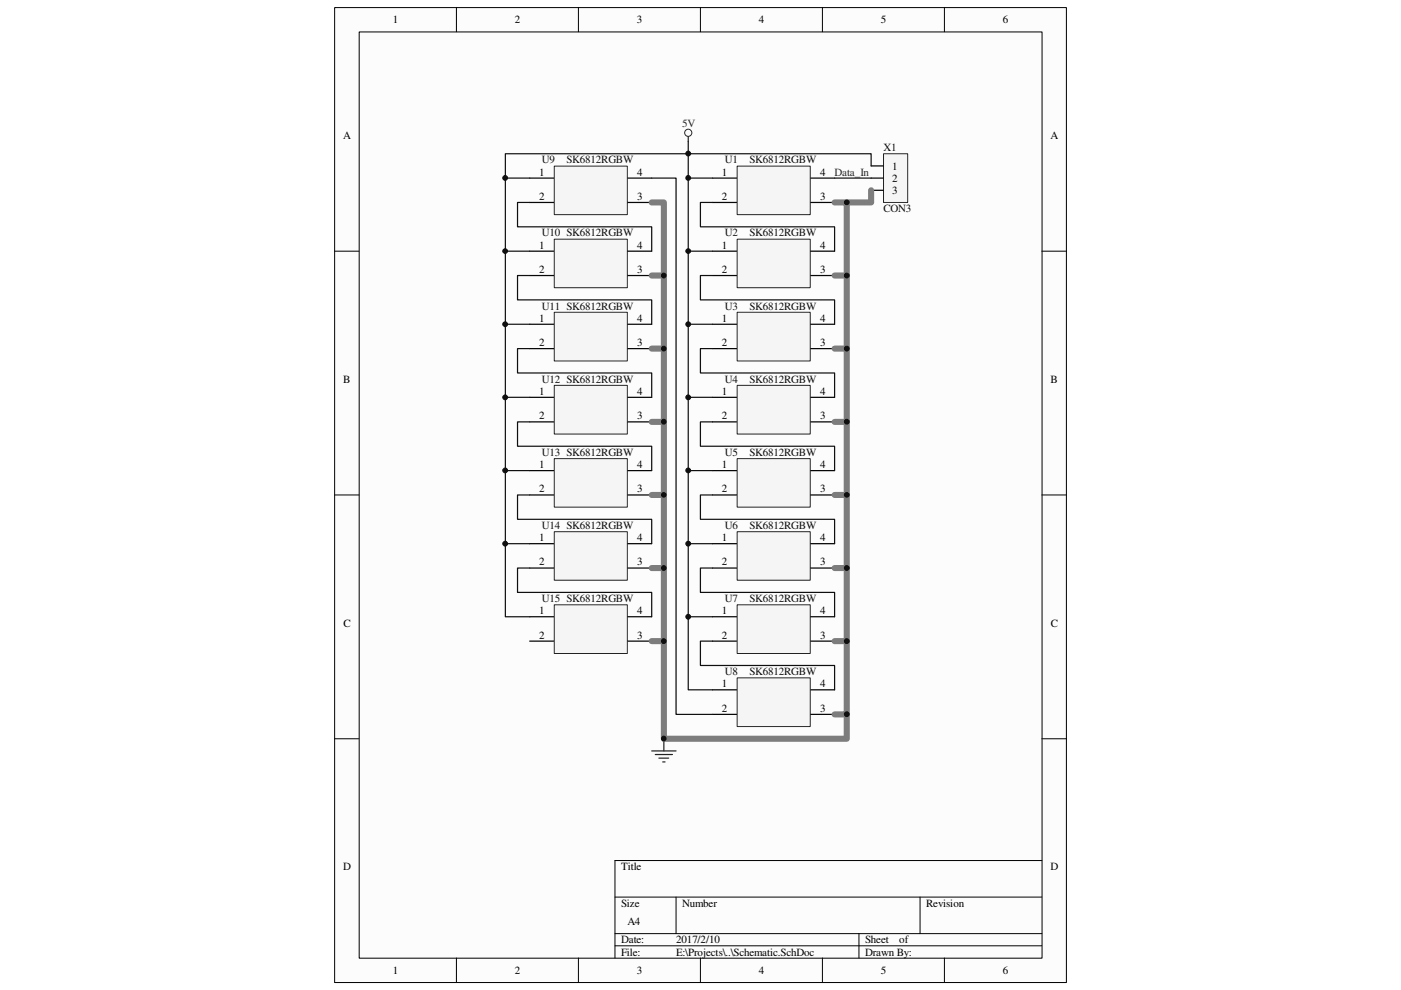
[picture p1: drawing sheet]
<svg xmlns="http://www.w3.org/2000/svg" width="297mm" height="210mm" viewBox="0 0 297 210" stroke-linecap="round" stroke-linejoin="round" font-family="sans-serif">
<path d="M71 1.7h155.1v206.6h-155.1z" fill="#fcfcfc"/>
<path d="M70.9 1.6h155.2v206.7h-155.2z" fill="none" stroke="#000" stroke-width=".21"/>
<path d="M76.2 6.8h144.7v196.4h-144.7z" fill="#fcfcfc"/>
<g fill="none" stroke="#000" stroke-width=".21">
<path d="M76.2 6.8h144.7v196.4h-144.7zM96.8 1.6v5.1M122.6 1.6v5.1M148.5 1.6v5.1M174.4 1.6v5.1M200.2 1.6v5.1M70.9 53.3h5.2M220.9 53.3h5.2M70.9 104.9h5.2M220.9 104.9h5.2M70.9 156.6h5.2M220.9 156.6h5.2"/>
<path d="M130.4 190.2h90.5M130.4 198h90.5M143.3 190.2v7.8M182.1 198v5.1M195.1 190.2v7.8M220.9 182.5h-90.5v20.6M96.8 203.1v5.2M122.6 203.1v5.2M130.4 200.5h90.5M148.5 203.1v5.2M174.4 203.1v5.2M200.2 203.1v5.2"/>
</g>
<path d="M112.3 37.8h5.2M133 37.8h5.2M112.3 42.9h5.2M133 42.9h5.2" fill="none" stroke="#000" stroke-width=".26"/>
<path d="M117.6 35.3h15.4v10.2h-15.4z" fill="#f5f5f5"/>
<path d="M117.5 35.2h15.5v10.3h-15.5z" fill="none" stroke="#262626" stroke-width=".21"/>
<path d="M112.3 42.9h-2.6v5.2h28.5v5.2" fill="none" stroke="#0e0e0e" stroke-width=".26"/>
<path d="M112.3 53.3h5.2M112.3 58.4h5.2M133 53.3h5.2M133 58.4h5.2" fill="none" stroke="#000" stroke-width=".26"/>
<path d="M117.6 50.8h15.4v10.2h-15.4z" fill="#f5f5f5"/>
<path d="M117.5 50.7h15.5v10.3h-15.5z" fill="none" stroke="#262626" stroke-width=".21"/>
<path d="M112.3 68.7h5.2M112.3 73.9h5.2M133 68.7h5.2M133 73.9h5.2" fill="none" stroke="#000" stroke-width=".26"/>
<path d="M117.6 66.3h15.4v10.2h-15.4z" fill="#f5f5f5"/>
<path d="M117.5 66.2h15.5v10.3h-15.5z" fill="none" stroke="#262626" stroke-width=".21"/>
<path d="M112.3 84.2h5.2M112.3 89.5h5.2M133 84.2h5.2M133 89.5h5.2" fill="none" stroke="#000" stroke-width=".26"/>
<path d="M117.6 81.7h15.4v10.3h-15.4z" fill="#f5f5f5"/>
<path d="M117.5 81.7h15.5v10.3h-15.5z" fill="none" stroke="#262626" stroke-width=".21"/>
<path d="M112.3 99.8h5.2M133 99.8h5.2M112.3 104.9h5.2M133 104.9h5.2" fill="none" stroke="#000" stroke-width=".26"/>
<path d="M117.6 97.3h15.4v10.2h-15.4z" fill="#f5f5f5"/>
<path d="M117.5 97.2h15.5v10.3h-15.5z" fill="none" stroke="#262626" stroke-width=".21"/>
<path d="M112.3 115.3h5.2M133 115.3h5.2M112.3 120.4h5.2M133 120.4h5.2" fill="none" stroke="#000" stroke-width=".26"/>
<path d="M117.6 112.8h15.4v10.2h-15.4z" fill="#f5f5f5"/>
<path d="M117.5 112.7h15.5v10.3h-15.5z" fill="none" stroke="#262626" stroke-width=".21"/>
<path d="M112.3 58.4h-2.6v5.2h28.5v5.1M112.3 73.9h-2.6v5.2h28.5v5.1M112.3 89.5h-2.6v5.1h28.5v5.2M112.3 104.9h-2.6v5.2h28.5v5.2" fill="none" stroke="#0e0e0e" stroke-width=".26"/>
<path d="M112.3 130.8h5.2M112.3 135.9h5.2M133 130.8h5.2M133 135.9h5.2" fill="none" stroke="#000" stroke-width=".26"/>
<path d="M117.6 128.3h15.4v10.3h-15.4z" fill="#f5f5f5"/>
<path d="M117.5 128.2h15.5v10.4h-15.5z" fill="none" stroke="#262626" stroke-width=".21"/>
<g fill="none" stroke="#0e0e0e" stroke-width=".26">
<path d="M112.3 37.8h-5.2v15.5M112.3 53.3h-5.2v15.4M138.2 58.4h2.6M112.3 68.7h-5.2v15.5M138.2 73.9h2.6M112.3 84.2h-5.2v15.6M112.3 99.8h-5.2v15.5M138.2 89.5h2.6M112.3 115.3h-5.2v15.5h5.2M138.2 104.9h2.6M112.3 120.4h-2.6v5.2h28.5v5.2M138.2 120.4h2.6"/>
<path d="M138.2 135.9h2.6"/>
</g>
<path d="M138.2 58.4h2.6M138.2 73.9h2.6M138.2 89.5h2.6M138.2 104.9h2.6M138.2 120.4h2.6M138.2 135.9h2.6" fill="none" stroke="#7d7d7d" stroke-width="1.3"/>
<path d="M151.1 37.8h5.1M171.8 37.8h5.1M151.1 42.9h5.1M171.8 42.9h5.1" fill="none" stroke="#000" stroke-width=".26"/>
<path d="M156.3 35.3h15.5v10.2h-15.5z" fill="#f5f5f5"/>
<path d="M156.3 35.2h15.5v10.3h-15.5z" fill="none" stroke="#262626" stroke-width=".21"/>
<path d="M138.2 159.2h5.1M138.9 160h3.7M140.8 156.6v2.6M139.7 160.7h2.1M140.5 161.5h.5" fill="none" stroke="#262626" stroke-width=".26"/>
<path d="M151.1 42.9h-2.6v5.2h28.4v5.2" fill="none" stroke="#0e0e0e" stroke-width=".26"/>
<path d="M151.1 53.3h5.1M151.1 58.4h5.1M171.8 53.3h5.1M171.8 58.4h5.1" fill="none" stroke="#000" stroke-width=".26"/>
<path d="M156.3 50.8h15.5v10.2h-15.5z" fill="#f5f5f5"/>
<path d="M156.3 50.7h15.5v10.3h-15.5z" fill="none" stroke="#262626" stroke-width=".21"/>
<path d="M151.1 68.7h5.1M151.1 73.9h5.1M171.8 68.7h5.1M171.8 73.9h5.1" fill="none" stroke="#000" stroke-width=".26"/>
<path d="M156.3 66.3h15.5v10.2h-15.5z" fill="#f5f5f5"/>
<path d="M156.3 66.2h15.5v10.3h-15.5z" fill="none" stroke="#262626" stroke-width=".21"/>
<path d="M151.1 84.2h5.1M151.1 89.5h5.1M171.8 84.2h5.1M171.8 89.5h5.1" fill="none" stroke="#000" stroke-width=".26"/>
<path d="M156.3 81.7h15.5v10.3h-15.5z" fill="#f5f5f5"/>
<path d="M156.3 81.7h15.5v10.3h-15.5z" fill="none" stroke="#262626" stroke-width=".21"/>
<path d="M151.1 99.8h5.1M171.8 99.8h5.1M151.1 104.9h5.1M171.8 104.9h5.1" fill="none" stroke="#000" stroke-width=".26"/>
<path d="M156.3 97.3h15.5v10.2h-15.5z" fill="#f5f5f5"/>
<path d="M156.3 97.2h15.5v10.3h-15.5z" fill="none" stroke="#262626" stroke-width=".21"/>
<path d="M151.1 115.3h5.1M171.8 115.3h5.1M151.1 120.4h5.1M171.8 120.4h5.1" fill="none" stroke="#000" stroke-width=".26"/>
<path d="M156.3 112.8h15.5v10.2h-15.5z" fill="#f5f5f5"/>
<path d="M156.3 112.7h15.5v10.3h-15.5z" fill="none" stroke="#262626" stroke-width=".21"/>
<path d="M151.1 58.4h-2.6v5.2h28.4v5.1M151.1 73.9h-2.6v5.2h28.4v5.1M151.1 89.5h-2.6v5.1h28.4v5.2M151.1 104.9h-2.6v5.2h28.4v5.2" fill="none" stroke="#0e0e0e" stroke-width=".26"/>
<path d="M151.1 130.8h5.1M151.1 135.9h5.1M171.8 130.8h5.1M171.8 135.9h5.1" fill="none" stroke="#000" stroke-width=".26"/>
<path d="M156.3 128.3h15.5v10.3h-15.5z" fill="#f5f5f5"/>
<path d="M156.3 128.2h15.5v10.4h-15.5z" fill="none" stroke="#262626" stroke-width=".21"/>
<g fill="none" stroke="#0e0e0e" stroke-width=".26">
<path d="M151.1 37.8h-5.2v15.5M151.1 53.3h-5.2v15.4M176.9 58.4h2.6M151.1 68.7h-5.2v15.5M176.9 73.9h2.6M151.1 84.2h-5.2v15.6M151.1 99.8h-5.2v15.5M176.9 89.5h2.6M151.1 115.3h-5.2v15.5h5.2M176.9 104.9h2.6M151.1 120.4h-2.6v5.2h28.4v5.2M176.9 120.4h2.6"/>
<path d="M176.9 135.9h2.6"/>
</g>
<path d="M176.9 58.4h2.6M176.9 73.9h2.6M176.9 89.5h2.6M176.9 104.9h2.6M176.9 120.4h2.6M176.9 135.9h2.6" fill="none" stroke="#7d7d7d" stroke-width="1.3"/>
<path d="M151.1 146.3h5.1M151.1 151.5h5.1M171.8 146.3h5.1M171.8 151.5h5.1" fill="none" stroke="#000" stroke-width=".26"/>
<path d="M156.3 143.8h15.5v10.3h-15.5z" fill="#f5f5f5"/>
<path d="M156.3 143.7h15.5v10.4h-15.5z" fill="none" stroke="#262626" stroke-width=".21"/>
<path d="M138.2 37.8h5.1v113.7h7.8M176.9 37.8h7.8M145.9 130.8v15.5h5.2M151.1 135.9h-2.6v5.2h28.4v5.2" fill="none" stroke="#0e0e0e" stroke-width=".26"/>
<path d="M187.4 32.6h5v10.3h-5z" fill="#f5f5f5"/>
<g fill="none" stroke="#262626" stroke-width=".21">
<path d="M187.3 32.6h5.1v10.3h-5.1z"/>
<circle cx="145.9" cy="28.2" r=".76"/>
</g>
<path d="M184.7 35.2h2.6M184.7 37.8h2.6M184.7 40.3h2.6" fill="none" stroke="#000" stroke-width=".26"/>
<path d="M145.9 29v1" fill="none" stroke="#262626" stroke-width=".26"/>
<path d="M145.9 30v7.8M184.7 35.2v-2.6h-77.6v5.2M138.2 42.9h2.6v113.7h38.7v-5.1M176.9 42.9h2.6v108.6h-2.6M184.7 40.3v2.6h-5.2" fill="none" stroke="#0e0e0e" stroke-width=".26"/>
<path d="M138.2 42.9h2.6v113.7h38.7v-5.1M176.9 42.9h2.6v108.6h-2.6M184.7 40.3v2.6h-5.2" fill="none" stroke="#7d7d7d" stroke-width="1.3"/>
<circle cx="107.1" cy="115.3" r=".5" fill="#0e0e0e"/>
<circle cx="107.1" cy="115.3" r=".5" fill="none" stroke="#0e0e0e" stroke-width=".21"/>
<circle cx="107.1" cy="99.7" r=".5" fill="#0e0e0e"/>
<circle cx="107.1" cy="99.7" r=".5" fill="none" stroke="#0e0e0e" stroke-width=".21"/>
<circle cx="107.1" cy="84.2" r=".5" fill="#0e0e0e"/>
<circle cx="107.1" cy="84.2" r=".5" fill="none" stroke="#0e0e0e" stroke-width=".21"/>
<circle cx="107.1" cy="68.7" r=".5" fill="#0e0e0e"/>
<circle cx="107.1" cy="68.7" r=".5" fill="none" stroke="#0e0e0e" stroke-width=".21"/>
<circle cx="107.1" cy="53.2" r=".49" fill="#0e0e0e"/>
<circle cx="107.1" cy="53.2" r=".49" fill="none" stroke="#0e0e0e" stroke-width=".21"/>
<circle cx="107.1" cy="37.7" r=".5" fill="#0e0e0e"/>
<circle cx="107.1" cy="37.7" r=".5" fill="none" stroke="#0e0e0e" stroke-width=".21"/>
<circle cx="140.7" cy="156.6" r=".5" fill="#0e0e0e"/>
<circle cx="140.7" cy="156.6" r=".5" fill="none" stroke="#0e0e0e" stroke-width=".21"/>
<circle cx="140.7" cy="135.9" r=".5" fill="#0e0e0e"/>
<circle cx="140.7" cy="135.9" r=".5" fill="none" stroke="#0e0e0e" stroke-width=".21"/>
<circle cx="140.7" cy="120.4" r=".5" fill="#0e0e0e"/>
<circle cx="140.7" cy="120.4" r=".5" fill="none" stroke="#0e0e0e" stroke-width=".21"/>
<circle cx="140.7" cy="104.9" r=".49" fill="#0e0e0e"/>
<circle cx="140.7" cy="104.9" r=".49" fill="none" stroke="#0e0e0e" stroke-width=".21"/>
<circle cx="140.7" cy="89.4" r=".5" fill="#0e0e0e"/>
<circle cx="140.7" cy="89.4" r=".5" fill="none" stroke="#0e0e0e" stroke-width=".21"/>
<circle cx="140.7" cy="73.9" r=".5" fill="#0e0e0e"/>
<circle cx="140.7" cy="73.9" r=".5" fill="none" stroke="#0e0e0e" stroke-width=".21"/>
<circle cx="140.7" cy="58.4" r=".5" fill="#0e0e0e"/>
<circle cx="140.7" cy="58.4" r=".5" fill="none" stroke="#0e0e0e" stroke-width=".21"/>
<circle cx="145.9" cy="130.8" r=".51" fill="#0e0e0e"/>
<circle cx="145.9" cy="130.8" r=".51" fill="none" stroke="#0e0e0e" stroke-width=".21"/>
<circle cx="145.9" cy="115.3" r=".51" fill="#0e0e0e"/>
<circle cx="145.9" cy="115.3" r=".51" fill="none" stroke="#0e0e0e" stroke-width=".21"/>
<circle cx="145.9" cy="99.7" r=".51" fill="#0e0e0e"/>
<circle cx="145.9" cy="99.7" r=".51" fill="none" stroke="#0e0e0e" stroke-width=".21"/>
<circle cx="145.9" cy="84.2" r=".51" fill="#0e0e0e"/>
<circle cx="145.9" cy="84.2" r=".51" fill="none" stroke="#0e0e0e" stroke-width=".21"/>
<circle cx="145.9" cy="68.7" r=".51" fill="#0e0e0e"/>
<circle cx="145.9" cy="68.7" r=".51" fill="none" stroke="#0e0e0e" stroke-width=".21"/>
<circle cx="145.9" cy="53.2" r=".5" fill="#0e0e0e"/>
<circle cx="145.9" cy="53.2" r=".5" fill="none" stroke="#0e0e0e" stroke-width=".21"/>
<circle cx="145.9" cy="37.7" r=".51" fill="#0e0e0e"/>
<circle cx="145.9" cy="37.7" r=".51" fill="none" stroke="#0e0e0e" stroke-width=".21"/>
<circle cx="145.9" cy="32.6" r=".51" fill="#0e0e0e"/>
<circle cx="145.9" cy="32.6" r=".51" fill="none" stroke="#0e0e0e" stroke-width=".21"/>
<circle cx="179.5" cy="151.4" r=".51" fill="#0e0e0e"/>
<circle cx="179.5" cy="151.4" r=".51" fill="none" stroke="#0e0e0e" stroke-width=".21"/>
<circle cx="179.5" cy="135.9" r=".51" fill="#0e0e0e"/>
<circle cx="179.5" cy="135.9" r=".51" fill="none" stroke="#0e0e0e" stroke-width=".21"/>
<circle cx="179.5" cy="120.4" r=".51" fill="#0e0e0e"/>
<circle cx="179.5" cy="120.4" r=".51" fill="none" stroke="#0e0e0e" stroke-width=".21"/>
<circle cx="179.5" cy="104.9" r=".5" fill="#0e0e0e"/>
<circle cx="179.5" cy="104.9" r=".5" fill="none" stroke="#0e0e0e" stroke-width=".21"/>
<circle cx="179.5" cy="89.4" r=".51" fill="#0e0e0e"/>
<circle cx="179.5" cy="89.4" r=".51" fill="none" stroke="#0e0e0e" stroke-width=".21"/>
<circle cx="179.5" cy="73.9" r=".51" fill="#0e0e0e"/>
<circle cx="179.5" cy="73.9" r=".51" fill="none" stroke="#0e0e0e" stroke-width=".21"/>
<circle cx="179.5" cy="58.4" r=".51" fill="#0e0e0e"/>
<circle cx="179.5" cy="58.4" r=".51" fill="none" stroke="#0e0e0e" stroke-width=".21"/>
<circle cx="179.5" cy="42.9" r=".5" fill="#0e0e0e"/>
<circle cx="179.5" cy="42.9" r=".5" fill="none" stroke="#0e0e0e" stroke-width=".21"/>
<g font-size="2.3">
<text x="83.3" y="4.9">1</text>
<text x="109.2" y="4.9">2</text>
<text x="135" y="4.9">3</text>
<text x="160.9" y="4.9">4</text>
<text x="186.7" y="4.9">5</text>
<text x="212.6" y="4.9">6</text>
<text x="72.8" y="29.5">A</text>
<text x="222.8" y="29.5">A</text>
<text x="189.1" y="35.9">1</text>
<text x="114.3" y="37.2">1</text>
<text x="135.1" y="37.2">4</text>
<text x="153.1" y="37.2">1</text>
<text x="173.9" y="37.2">4</text>
<text x="189.1" y="38.5">2</text>
<text x="189.1" y="41.1">3</text>
<text x="114.3" y="42.4">2</text>
<text x="135.1" y="42.4">3</text>
<text x="153.1" y="42.4">2</text>
<text x="173.9" y="42.4">3</text>
<text x="114.3" y="52.7">1</text>
<text x="135.1" y="52.7">4</text>
<text x="153.1" y="52.7">1</text>
<text x="173.9" y="52.7">4</text>
<text x="114.3" y="57.9">2</text>
<text x="135.1" y="57.9">3</text>
<text x="153.1" y="57.9">2</text>
<text x="173.9" y="57.9">3</text>
<text x="114.3" y="68.2">1</text>
<text x="135.1" y="68.2">4</text>
<text x="153.1" y="68.2">1</text>
<text x="173.9" y="68.2">4</text>
<text x="114.3" y="73.4">2</text>
<text x="135.1" y="73.4">3</text>
<text x="153.1" y="73.4">2</text>
<text x="173.9" y="73.4">3</text>
<text x="72.8" y="81.2">B</text>
<text x="114.3" y="83.7">1</text>
<text x="135.1" y="83.7">4</text>
<text x="153.1" y="83.7">1</text>
<text x="173.9" y="83.7">4</text>
<text x="222.8" y="81.2">B</text>
<text x="114.3" y="88.9">2</text>
<text x="135.1" y="88.9">3</text>
<text x="153.1" y="88.9">2</text>
<text x="173.9" y="88.9">3</text>
<text x="114.3" y="99.2">1</text>
<text x="135.1" y="99.2">4</text>
<text x="153.1" y="99.2">1</text>
<text x="173.9" y="99.2">4</text>
<text x="114.3" y="104.4">2</text>
<text x="135.1" y="104.4">3</text>
<text x="153.1" y="104.4">2</text>
<text x="173.9" y="104.4">3</text>
<text x="114.3" y="114.7">1</text>
<text x="114.3" y="119.9">2</text>
<text x="135.1" y="114.7">4</text>
<text x="135.1" y="119.9">3</text>
<text x="153.1" y="114.7">1</text>
<text x="153.1" y="119.9">2</text>
<text x="173.9" y="119.9">3</text>
<text x="173.9" y="114.7">4</text>
<text x="114.3" y="130.3">1</text>
<text x="135.1" y="130.3">4</text>
<text x="153.1" y="130.3">1</text>
<text x="173.9" y="130.3">4</text>
<text x="72.8" y="132.8">C</text>
<text x="114.3" y="135.4">2</text>
<text x="135.1" y="135.4">3</text>
<text x="153.1" y="135.4">2</text>
<text x="173.9" y="135.4">3</text>
<text x="222.8" y="132.8">C</text>
<text x="153.1" y="145.8">1</text>
<text x="173.9" y="145.8">4</text>
<text x="153.1" y="150.9">2</text>
<text x="173.9" y="150.9">3</text>
<text x="72.7" y="184.5">D</text>
<text x="131.7" y="184.5">Title</text>
<text x="222.7" y="184.5">D</text>
<text x="131.7" y="192.3">Size</text>
<text x="133" y="196.1">A4</text>
<text x="144.6" y="192.3">Number</text>
<text x="196.4" y="192.3">Revision</text>
<text x="131.7" y="200">Date:</text>
<text x="131.7" y="202.6">File:</text>
<text x="143.3" y="200">2017/2/10</text>
<text x="143.3" y="202.6">E:\Projects\..\Schematic.SchDoc</text>
<text x="183.4" y="200">Sheet</text>
<text x="183.4" y="202.6">Drawn By:</text>
<text x="190.7" y="200">of</text>
<text x="83.3" y="206.5">1</text>
<text x="109.2" y="206.5">2</text>
<text x="135" y="206.5">3</text>
<text x="160.9" y="206.5">4</text>
<text x="186.7" y="206.5">5</text>
<text x="212.6" y="206.5">6</text>
</g>
<g font-size="2.3" fill="#262626">
<text x="144.6" y="26.9">5V</text>
<text x="177" y="37.2">Data_In</text>
</g>
<g font-size="2.3" fill="#0e0e0e">
<text x="114.9" y="34.6">U9</text>
<text x="120.1" y="34.6">SK6812RGBW</text>
<text x="153.7" y="34.6">U1</text>
<text x="158.9" y="34.6">SK6812RGBW</text>
<text x="187.3" y="32">X1</text>
<text x="187.3" y="45">CON3</text>
<text x="114.9" y="50.1">U10 SK6812RGBW</text>
<text x="153.7" y="50.1">U2</text>
<text x="158.9" y="50.1">SK6812RGBW</text>
<text x="114.9" y="65.7">U11 SK6812RGBW</text>
<text x="153.7" y="65.7">U3</text>
<text x="158.9" y="65.7">SK6812RGBW</text>
<text x="114.9" y="81.2">U12 SK6812RGBW</text>
<text x="153.7" y="81.2">U4</text>
<text x="158.9" y="81.2">SK6812RGBW</text>
<text x="114.9" y="96.6">U13 SK6812RGBW</text>
<text x="153.7" y="96.6">U5</text>
<text x="158.9" y="96.6">SK6812RGBW</text>
<text x="114.9" y="112.1">U14 SK6812RGBW</text>
<text x="153.7" y="112.1">U6</text>
<text x="158.9" y="112.1">SK6812RGBW</text>
<text x="114.9" y="127.7">U15 SK6812RGBW</text>
<text x="153.7" y="127.7">U7</text>
<text x="158.9" y="127.7">SK6812RGBW</text>
<text x="153.7" y="143.2">U8</text>
<text x="158.9" y="143.2">SK6812RGBW</text>
</g>
</svg>
